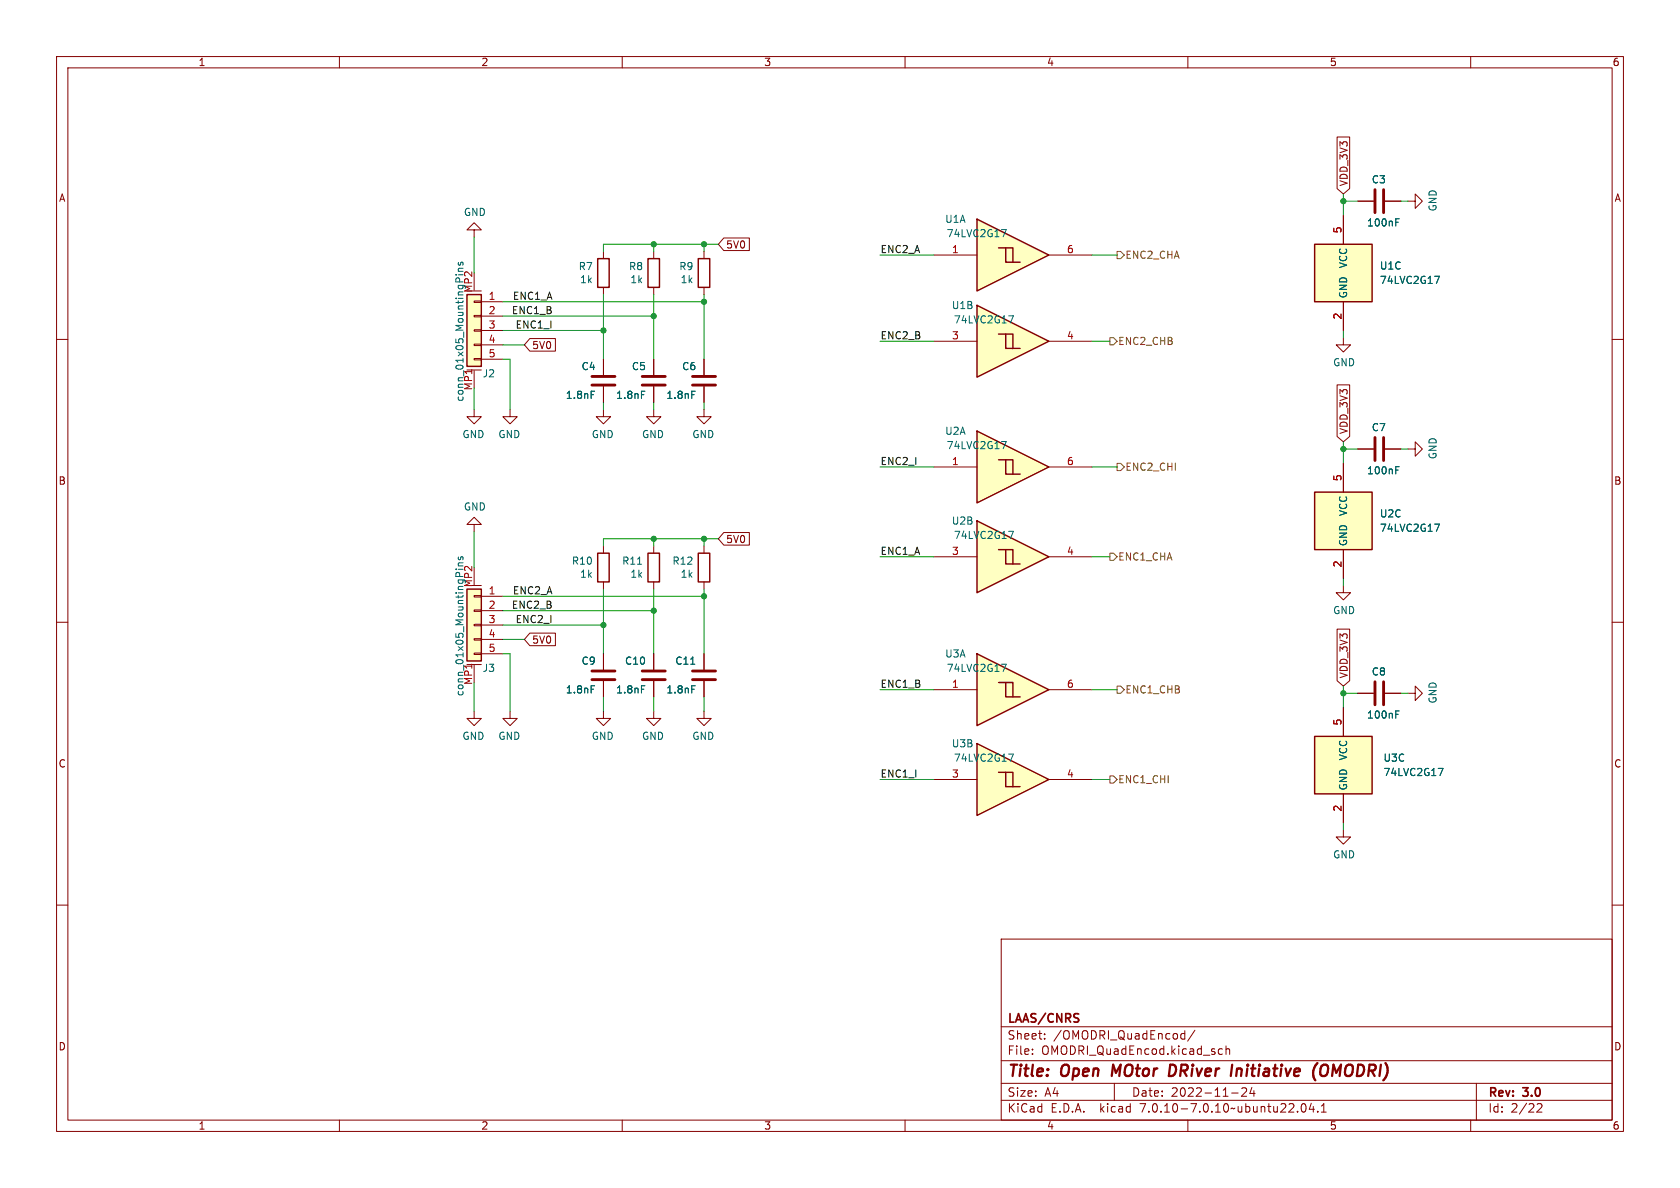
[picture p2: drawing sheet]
<svg xmlns="http://www.w3.org/2000/svg" width="297mm" height="210mm" viewBox="0 0 297 210" stroke-linecap="round" stroke-linejoin="round" font-family="sans-serif">
<g fill="none" stroke="#840000" stroke-width=".18">
<path d="M10 10h277v190h-277zM12 12h273v186h-273zM60 10v2M110 10v2M160 10v2M210 10v2M260 10v2M10 60h2M285 60h2M115.6 63.5v2.8M115.6 68.3v2.8M115.6 96.5v1.3"/>
<path d="M10 110h2M115.6 102.9v1.2M124.5 115.6v2.8M285 110h2M115.6 125.7v1.3h-1.3l1.3 1.3 1.2-1.3h-1.2M124.5 120.4v2.8M10 160h2M285 160h2M177 166h108v32h-108zM60 198v2M110 198v2M160 198v2"/>
<path d="M177 194.5h108M177 191.5h108M177 187.5h108M177 181.5h108M182.5 186.3v.1M182.5 185.5v.1M184.7 183.6v.1M184.7 182.8v.1M197 191.5v3M208.9 183.6h.6M208.9 182.8h.6M209.5 182.2v1.5"/>
<path d="M210 198v2M211.2 182.1l-1.2 2M216.1 185.5l-.4-.1-.3 .3v.4l.1 .2h.6M216.7 185.5l.3-.1 .3 .1 .1 .9M216.7 184.9v1.5M217.7 193.2h1.2M219.5 192.4l.6-.1 .2 .1 .1 .3-.9 1.1h.9M221.3 192.2l-.3 1.1h.9M221.7 192.8v1M229.4 196.5v.1M230.2 195.2l.2-.1a.81 .81 0 0 1 .6 .6 .81 .81 0 0 1-.3 .8l-.2 .1a.81 .81 0 0 1-.3-1.4zM231.8 195l-.3 1.1h.9"/>
<path d="M232.2 195.6v1M233 196.5v.1M233.6 196.6h.9M233.6 195.5l.4-.4v1.5M260 198v2M261 191.5v6.5M271.7 195.2l.6-.1 .2 .1 .1 .3-.9 1.1h.9"/>
</g>
<path d="M196.8 188.2l-.3 2M207.6 188.3l-.7-.1-.3 2h.5l.5-.3M218.7 188.9l-.2 1.3M219.3 188.9l-.6 .2M232.3 190.6l.2 .4M232.9 187.9l-.6 .9M234.6 188.3a.73 .73 0 0 0-1.1 .6l-.1 .6v.4l.2 .2a.71 .71 0 0 0 1-.2" fill="none" stroke="#840000" stroke-width=".4"/>
<path d="M113.5 68.1h4.1M113.5 66.5h4.1M122.4 118.6h4.1M122.4 120.1h4.1" fill="none" stroke="#840000" stroke-width=".51"/>
<path d="M113.4 69.2h.6M112.7 99.7h.7M122.1 117.4h.7M122.3 121.2h.6" fill="none" stroke="#006464" stroke-width=".18"/>
<path d="M114.6 97.8h2v5.1h-2z" fill="none" stroke="#840000" stroke-width=".25"/>
<g fill="#ffffc2">
<path d="M177.8 97.2h1.3v2.5z"/>
<path d="M172.7 92.1l12.7 6.3-12.7 6.4z"/>
<path d="M176.5 97.2l3.8 2.5h-2.5v-2.5z"/>
</g>
<path d="M172.7 92.1l12.7 6.3-12.7 6.4zM176.5 97.2h1.3v2.5h2.5M177.8 97.2h1.3v2.5" fill="none" stroke="#840000" stroke-width=".25"/>
<path d="M165.1 98.4h7.6M185.4 98.4h7.6" fill="none" stroke="#840000" stroke-width=".18"/>
<path d="M178.3 93.9h.9l-.6 1.3" fill="none" stroke="#006464" stroke-width=".18"/>
<g fill="#ffffc2">
<path d="M177.8 81.3h1.3v2.5z"/>
<path d="M172.7 76.2l12.7 6.4-12.7 6.3z"/>
<path d="M176.5 81.3l3.8 2.5h-2.5v-2.5z"/>
</g>
<path d="M232.4 43.2h10.2v10.1h-10.2zM172.7 76.2l12.7 6.4-12.7 6.3zM123.4 97.8h2.1v5.1h-2.1zM176.5 81.3h1.3v2.5h2.5M177.8 81.3h1.3v2.5" fill="none" stroke="#840000" stroke-width=".25"/>
<g fill="none" stroke="#840000" stroke-width=".18">
<path d="M237.5 38.1v5.1M248.9 35.6h1.3v-1.3l1.3 1.3-1.3 1.2v-1.2M237.5 53.3v5.1M106.7 72.4v1.3h-1.3l1.3 1.2 1.2-1.2h-1.2M106.7 63.5v2.8M106.7 68.3v2.8M115.6 72.4v1.3h-1.3l1.3 1.2 1.2-1.2h-1.2M124.5 72.4v1.3h-1.3l1.3 1.2 1.2-1.2h-1.2M124.5 63.5v2.8M124.5 68.3v2.8M124.5 96.5v1.3M165.1 82.6h7.6"/>
<path d="M185.4 82.6h7.6M124.5 102.9v1.2M124.5 125.7v1.3h-1.3l1.3 1.3 1.2-1.3h-1.2M240 122.6h2.8M244.9 122.6h2.7"/>
</g>
<path d="M253.6 48.8h.9l-.6 1.3M104.5 69.2h.6M122.3 69.2h.6M177 78h.9l-.6 1.3M246.8 126.3h.4M246.8 125.7h.6" fill="none" stroke="#006464" stroke-width=".18"/>
<path d="M232.4 43.2h10.2v10.1h-10.2z" fill="#ffffc2" stroke="#ffffc2" stroke-width=".18"/>
<path d="M104.6 68.1h4.1M104.6 66.5h4.1M122.4 68.1h4.1M122.4 66.5h4.1M243.1 120.5v4.1M244.6 120.5v4.1" fill="none" stroke="#840000" stroke-width=".51"/>
<g fill="#ffffc2">
<path d="M177.8 120.7h1.3v2.5z"/>
<path d="M172.7 115.6l12.7 6.3-12.7 6.4z"/>
<path d="M176.5 120.7l3.8 2.5h-2.5v-2.5z"/>
</g>
<path d="M172.7 115.6l12.7 6.3-12.7 6.4zM176.5 120.7h1.3v2.5h2.5M177.8 120.7h1.3v2.5" fill="none" stroke="#840000" stroke-width=".25"/>
<path d="M165.1 121.9h7.6M185.4 121.9h7.6" fill="none" stroke="#840000" stroke-width=".18"/>
<path d="M177 117.4h.9l-.6 1.3" fill="none" stroke="#006464" stroke-width=".18"/>
<g fill="#ffffc2">
<path d="M177.8 136.5h1.3v2.6z"/>
<path d="M172.7 131.4l12.7 6.4-12.7 6.3z"/>
<path d="M176.5 136.5l3.8 2.6h-2.5v-2.6z"/>
</g>
<path d="M232.4 87h10.2v10.2h-10.2zM172.7 131.4l12.7 6.4-12.7 6.3zM176.5 136.5h1.3v2.6h2.5M177.8 136.5h1.3v2.6" fill="none" stroke="#840000" stroke-width=".25"/>
<path d="M237.5 81.9v5.1M237.5 97.2v5M165.1 137.8h7.6M185.4 137.8h7.6" fill="none" stroke="#840000" stroke-width=".18"/>
<path d="M253.6 92.7h.9l-.6 1.2M178.3 133.3h.9l-.6 1.3" fill="none" stroke="#006464" stroke-width=".18"/>
<path d="M232.4 87h10.2v10.2h-10.2z" fill="#ffffc2" stroke="#ffffc2" stroke-width=".18"/>
<g fill="#ffffc2">
<path d="M177.8 59.1h1.3v2.5z"/>
<path d="M172.7 54l12.7 6.3-12.7 6.4z"/>
<path d="M176.5 59.1l3.8 2.5h-2.5v-2.5z"/>
</g>
<path d="M172.7 54l12.7 6.3-12.7 6.4zM176.5 59.1h1.3v2.5h2.5M177.8 59.1h1.3v2.5" fill="none" stroke="#840000" stroke-width=".25"/>
<path d="M165.1 60.3h7.6M185.4 60.3h7.6M237.5 103.5v1.3h1.3l-1.3 1.2-1.3-1.2h1.3" fill="none" stroke="#840000" stroke-width=".18"/>
<path d="M178.3 55.8h.9l-.6 1.3" fill="none" stroke="#006464" stroke-width=".18"/>
<g fill="#ffffc2">
<path d="M177.8 43.8h1.3v2.6z"/>
<path d="M172.7 38.7l12.7 6.4-12.7 6.3z"/>
<path d="M176.5 43.8l3.8 2.6h-2.5v-2.6z"/>
</g>
<path d="M172.7 38.7l12.7 6.4-12.7 6.3zM82.5 52.1h2.6v12.7h-2.6zM105.7 45.7h2v5.1h-2zM114.6 45.7h2v5.1h-2zM123.4 45.7h2.1v5.1h-2.1zM176.5 43.8h1.3v2.6h2.5M177.8 43.8h1.3v2.6M105.7 97.8h2v5.1h-2zM82.5 104.1h2.6v12.7h-2.6zM232.4 130.2h10.2v10.1h-10.2z" fill="none" stroke="#840000" stroke-width=".25"/>
<g fill="none" stroke="#840000" stroke-width=".18">
<path d="M236.4 24.2h2.2v9.1l-1.1 1-1.1-1zM237.5 38.1v5.1M240 35.6h2.8M244.9 35.6h2.7M82.5 51.4h2.6M83.8 58.3h1.3v.2h-1.3zM83.8 55.8h1.3v.2h-1.3zM83.8 53.2h1.3v.3h-1.3zM83.8 40.6h-1.3l1.3-1.2 1.3 1.2h-1.3v1.3M83.8 48.3v3M85.1 53.3h3.8M85.1 55.9h3.8"/>
<path d="M85.1 58.4h3.8M93.7 59.8h4.5v2.3h-4.5l-1-1.1zM106.7 44.5v1.2M106.7 50.8v1.3M115.6 44.5v1.2M115.6 50.8v1.3M124.5 44.5v1.2M124.5 50.8v1.3M128 42.1h4.5v2.2h-4.5l-1-1.1zM165.1 45.1h7.6M185.4 45.1h7.6M237.5 59.7v1.3h1.3l-1.3 1.2-1.3-1.2h1.3"/>
<path d="M237.5 53.3v5.1M82.5 65.4h2.6M83.8 63.4h1.3v.2h-1.3zM83.8 60.8h1.3v.3h-1.3zM83.8 72.4v1.3h-1.3l1.3 1.2 1.3-1.2h-1.3M83.8 65.5v3.1M85.1 61h3.8M85.1 63.5h3.8M90.2 72.4v1.3h-1.3l1.3 1.2 1.2-1.2h-1.2M106.7 63.5v2.8M106.7 68.3v2.8M115.6 63.5v2.8"/>
<path d="M115.6 68.3v2.8M124.5 63.5v2.8M124.5 68.3v2.8M236.4 68h2.2v9.2l-1.1 .9-1.1-.9zM240 79.4h2.8M244.9 79.4h2.7M248.9 79.4h1.3v-1.3l1.3 1.3-1.3 1.2v-1.2M83.8 92.7h-1.3l1.3-1.3 1.3 1.3h-1.3v1.3M106.7 96.5v1.3M128 94.1h4.5v2.3h-4.5l-1-1.1zM237.5 81.9v5.1M237.5 97.2v5"/>
<path d="M82.5 117.5h2.6M82.5 103.5h2.6M83.8 115.4h1.3v.3h-1.3zM83.8 112.9h1.3v.3h-1.3zM83.8 110.4h1.3v.2h-1.3zM83.8 107.8h1.3v.3h-1.3zM83.8 105.3h1.3v.2h-1.3zM83.8 100.3v3.1M83.8 117.6v3.1M85.1 105.4h3.8M85.1 108h3.8M85.1 110.5h3.8"/>
<path d="M85.1 113h3.8M85.1 115.6h3.8M93.7 111.9h4.5v2.2h-4.5l-1-1.1zM106.7 102.9v1.2M106.7 115.6v2.8M115.6 115.6v2.8M124.5 115.6v2.8M236.4 111.2h2.2v9.1l-1.1 1-1.1-1zM83.8 125.7v1.3h-1.3l1.3 1.3 1.3-1.3h-1.3M90.2 125.7v1.3h-1.3l1.3 1.3 1.2-1.3h-1.2M106.7 125.7v1.3h-1.3l1.3 1.3 1.2-1.3h-1.2M106.7 120.4v2.8"/>
<path d="M115.6 120.4v2.8M124.5 120.4v2.8M237.5 125.1v5.1M240 122.6h2.8M244.9 122.6h2.7M248.9 122.6h1.3v-1.3l1.3 1.3-1.3 1.2v-1.2M237.5 146.7v1.3h1.3l-1.3 1.2-1.3-1.2h1.3M237.5 140.3v5.1"/>
</g>
<g fill="none" stroke="#006464" stroke-width=".18">
<path d="M246.8 39.3h.4M246.8 38.7h.6M80.6 48.6h.1M80.7 49.2l.1-.1 .4 .1M81 48.6h.9M81 48h.9M81.1 46.4l-.1 .3 .2 .2 .2-.1 .1-.4h.3v.5M81.9 47.4l-.8 .1-.1 .3 .1 .2M177 40.6h.9l-.6 1.3M253.6 48.8h.9l-.6 1.3M104.5 69.2h.6M113.4 69.2h.6"/>
<path d="M122.3 69.2h.6M81.1 98.5l-.1 .3 .2 .1h.2l.1-.4h.3v.4M81.9 99.5l-.8 .1-.1 .3 .1 .1M246.8 83.1h.4M246.8 82.5h.6M253.6 92.7h.9l-.6 1.2M80.6 100.6h.1M80.7 101.3l.1-.1 .4 .1M81 100.6h.9M81 100h.9M122.1 117.4h.7M104.5 121.2h.6"/>
<path d="M113.4 121.2h.6M122.3 121.2h.6M246.8 126.3h.4M246.8 125.7h.6M254.3 135.8h.8l-.5 1.3"/>
</g>
<path d="M243.1 33.5v4.1M244.6 33.5v4.1M243.1 77.3v4.1M244.6 77.3v4.1M104.6 118.6h4.1M113.5 118.6h4.1M104.6 120.1h4.1M113.5 120.1h4.1" fill="none" stroke="#840000" stroke-width=".51"/>
<g fill="#ffffc2" stroke="#ffffc2" stroke-width=".18">
<path d="M232.4 130.2h10.2v10.1h-10.2z"/>
<path d="M82.5 52.1h2.6v12.7h-2.6z"/>
<path d="M82.5 104.1h2.6v12.7h-2.6z"/>
</g>
<path d="M196.2 59.7h.6l.7 .6-.7 .7h-.6zM197.5 44.5h.6l.7 .6-.7 .6h-.6zM196.2 97.8h.6l.7 .6-.7 .7h-.6zM197.5 81.9h.6l.7 .7-.7 .6h-.6zM196.2 137.2h.6l.7 .6-.7 .6h-.6zM197.5 121.3h.6l.7 .6-.7 .7h-.6z" fill="none" stroke="#725600" stroke-width=".18"/>
<g fill="none" stroke="#009600" stroke-width=".18">
<path d="M237.5 34.3v3.8M237.5 35.6h2.5M247.6 35.6h1.3M83.8 41.9v6.4M88.9 58.4h17.8M88.9 55.9h26.7M88.9 53.3h35.6M106.7 52.1v11.4M115.6 43.2v1.3M115.6 52.1v11.4M124.5 43.2v1.3M124.5 52.1v11.4"/>
<path d="M127 43.2h-20.3v1.3M155.6 45.1h9.5M193 45.1h4.5M237.5 58.4v1.3M83.8 68.6v3.8M88.9 61h3.8M88.9 63.5h1.3v8.9M106.7 71.1v1.3M115.6 71.1v1.3M124.5 71.1v1.3M155.6 60.3h9.5M193 60.3h3.2"/>
<path d="M237.5 78.1v3.8M237.5 79.4h2.5M247.6 79.4h1.3M83.8 94v6.3M115.6 95.3v1.2M124.5 95.3v1.2M127 95.3h-20.3v1.2M155.6 98.4h9.5M155.6 82.6h9.5M193 98.4h3.2M193 82.6h4.5M88.9 105.4h35.6"/>
<path d="M88.9 115.6h1.3v10.1M88.9 110.5h17.8M88.9 113h3.8M88.9 108h26.7M106.7 104.1v11.5M115.6 104.1v11.5M124.5 104.1v11.5M237.5 102.2v1.3M83.8 120.7v5M106.7 123.2v2.5M115.6 123.2v2.5M124.5 123.2v2.5"/>
<path d="M155.6 137.8h9.5M155.6 121.9h9.5M193 137.8h3.2M193 121.9h4.5M237.5 121.3v3.8M237.5 122.6h2.5M247.6 122.6h1.3M237.5 145.4v1.3"/>
</g>
<g fill="#009600" stroke="#009600" stroke-width=".18">
<circle cx="124.5" cy="53.3" r=".46"/>
<circle cx="115.6" cy="55.9" r=".46"/>
<circle cx="106.7" cy="58.4" r=".46"/>
<circle cx="115.6" cy="43.2" r=".46"/>
<circle cx="124.5" cy="43.2" r=".46"/>
<circle cx="124.5" cy="105.4" r=".46"/>
<circle cx="124.5" cy="95.3" r=".46"/>
<circle cx="106.7" cy="110.5" r=".46"/>
<circle cx="115.6" cy="108" r=".46"/>
<circle cx="115.6" cy="95.3" r=".46"/>
<circle cx="237.5" cy="79.4" r=".46"/>
<circle cx="237.5" cy="35.6" r=".46"/>
<circle cx="237.5" cy="122.6" r=".46"/>
</g>
<g font-size="2.8" fill="#840000">
<text x="178" y="190.9">Title:</text>
<text x="187.7" y="190.9">Open</text>
<text x="197.4" y="190.9">MOtor</text>
<text x="208.3" y="190.9">DRiver</text>
<text x="220.1" y="190.9">Initiative</text>
<text x="235.3" y="190.9">(OMODRI)</text>
</g>
<g font-size="2.1" fill="#840000">
<text x="178" y="184">Sheet:</text>
<text x="178" y="181.2">LAAS/CNRS</text>
<text x="186.2" y="184">/OMODRI_QuadEncod/</text>
<text x="178" y="186.7">File:</text>
<text x="184.1" y="186.7">OMODRI_QuadEncod.kicad_sch</text>
<text x="178" y="196.9">KiCad</text>
<text x="178" y="194.1">Size:</text>
<text x="184.7" y="194.1">A4</text>
<text x="185.7" y="196.9">E.D.A.</text>
<text x="194.6" y="196.9">kicad</text>
<text x="200" y="194.1">Date:</text>
<text x="201.8" y="196.9">7.0.10-7.0.10~ubuntu22.04.1</text>
<text x="207" y="194.1">2022-11-24</text>
<text x="263" y="194.3">Rev:</text>
<text x="263" y="196.9">Id:</text>
<text x="267.1" y="196.9">2/22</text>
<text x="269.4" y="194.3">3.0</text>
</g>
<g font-size="1.8" fill="#840000">
<text x="35" y="11.9">1</text>
<text x="85" y="11.9">2</text>
<text x="135" y="11.9">3</text>
<text x="185" y="11.9">4</text>
<text x="235" y="11.9">5</text>
<text x="285" y="11.9">6</text>
<text x="10.3" y="35.9">A</text>
<text x="238.4" y="33" transform="rotate(-90 238.4 33)">VDD_3V3</text>
<text x="285.3" y="35.9">A</text>
<text x="128.3" y="44.1">5V0</text>
<text x="94" y="61.9">5V0</text>
<text x="238.4" y="76.8" transform="rotate(-90 238.4 76.8)">VDD_3V3</text>
<text x="10.3" y="85.9">B</text>
<text x="285.3" y="85.9">B</text>
<text x="128.3" y="96.2">5V0</text>
<text x="94" y="114">5V0</text>
<text x="238.4" y="120" transform="rotate(-90 238.4 120)">VDD_3V3</text>
<text x="10.3" y="135.9">C</text>
<text x="285.3" y="135.9">C</text>
<text x="10.3" y="185.9">D</text>
<text x="285.3" y="185.9">D</text>
<text x="35" y="199.9">1</text>
<text x="85" y="199.9">2</text>
<text x="135" y="199.9">3</text>
<text x="185" y="199.9">4</text>
<text x="235" y="199.9">5</text>
<text x="285" y="199.9">6</text>
</g>
<g font-size="1.8" fill="#006464">
<text x="242.4" y="32.6">C3</text>
<text x="81.9" y="38.4">GND</text>
<text x="167" y="39.6">U1A</text>
<text x="241.6" y="40.2">100nF</text>
<text x="254.2" y="37.5" transform="rotate(-90 254.2 37.5)">GND</text>
<text x="102.2" y="48">R7</text>
<text x="111.1" y="48">R8</text>
<text x="120" y="48">R9</text>
<text x="167.3" y="42.1">74LVC2G17</text>
<text x="238.4" y="47.5" transform="rotate(-90 238.4 47.5)">VCC</text>
<text x="243.8" y="47.9">U1C</text>
<text x="83.6" y="51.9" transform="rotate(-90 83.6 51.9)">MP2</text>
<text x="102.5" y="50.3">1k</text>
<text x="111.3" y="50.3">1k</text>
<text x="120.2" y="50.3">1k</text>
<text x="238.4" y="52.8" transform="rotate(-90 238.4 52.8)">GND</text>
<text x="243.8" y="50.4">74LVC2G17</text>
<text x="168.2" y="54.8">U1B</text>
<text x="168.5" y="57.4">74LVC2G17</text>
<text x="102.7" y="65.6">C4</text>
<text x="111.6" y="65.6">C5</text>
<text x="120.5" y="65.6">C6</text>
<text x="235.6" y="64.9">GND</text>
<text x="82.1" y="71.1" transform="rotate(-90 82.1 71.1)">conn_01x05_MountingPins</text>
<text x="83.6" y="69.1" transform="rotate(-90 83.6 69.1)">MP1</text>
<text x="85.2" y="66.9">J2</text>
<text x="99.9" y="70.7">1.8nF</text>
<text x="108.8" y="70.7">1.8nF</text>
<text x="117.7" y="70.7">1.8nF</text>
<text x="81.7" y="77.6">GND</text>
<text x="88" y="77.6">GND</text>
<text x="104.5" y="77.6">GND</text>
<text x="113.4" y="77.6">GND</text>
<text x="122.3" y="77.6">GND</text>
<text x="167" y="77.1">U2A</text>
<text x="242.4" y="76.4">C7</text>
<text x="167.3" y="79.6">74LVC2G17</text>
<text x="254.2" y="81.3" transform="rotate(-90 254.2 81.3)">GND</text>
<text x="241.6" y="84">100nF</text>
<text x="81.9" y="90.4">GND</text>
<text x="168.2" y="92.9">U2B</text>
<text x="168.5" y="95.5">74LVC2G17</text>
<text x="238.4" y="91.3" transform="rotate(-90 238.4 91.3)">VCC</text>
<text x="243.8" y="91.7">U2C</text>
<text x="243.8" y="94.2">74LVC2G17</text>
<text x="101" y="100">R10</text>
<text x="109.9" y="100">R11</text>
<text x="118.8" y="100">R12</text>
<text x="238.4" y="96.6" transform="rotate(-90 238.4 96.6)">GND</text>
<text x="83.6" y="103.9" transform="rotate(-90 83.6 103.9)">MP2</text>
<text x="102.5" y="102.3">1k</text>
<text x="111.3" y="102.3">1k</text>
<text x="120.2" y="102.3">1k</text>
<text x="235.6" y="108.8">GND</text>
<text x="85.2" y="119">J3</text>
<text x="102.7" y="117.7">C9</text>
<text x="110.4" y="117.7">C10</text>
<text x="119.3" y="117.7">C11</text>
<text x="167" y="116.4">U3A</text>
<text x="167.3" y="119">74LVC2G17</text>
<text x="242.4" y="119.6">C8</text>
<text x="82.1" y="123.2" transform="rotate(-90 82.1 123.2)">conn_01x05_MountingPins</text>
<text x="83.6" y="121.2" transform="rotate(-90 83.6 121.2)">MP1</text>
<text x="99.9" y="122.8">1.8nF</text>
<text x="108.8" y="122.8">1.8nF</text>
<text x="117.7" y="122.8">1.8nF</text>
<text x="254.2" y="124.5" transform="rotate(-90 254.2 124.5)">GND</text>
<text x="81.7" y="131">GND</text>
<text x="88" y="131">GND</text>
<text x="104.5" y="131">GND</text>
<text x="113.4" y="131">GND</text>
<text x="122.3" y="131">GND</text>
<text x="241.6" y="127.2">100nF</text>
<text x="168.2" y="132.3">U3B</text>
<text x="168.5" y="134.8">74LVC2G17</text>
<text x="238.4" y="134.5" transform="rotate(-90 238.4 134.5)">VCC</text>
<text x="244.5" y="134.8">U3C</text>
<text x="244.5" y="137.4">74LVC2G17</text>
<text x="238.4" y="139.8" transform="rotate(-90 238.4 139.8)">GND</text>
<text x="235.6" y="151.9">GND</text>
</g>
<g font-size="1.8" fill="#a90000">
<text x="237.2" y="41.3" transform="rotate(-90 237.2 41.3)">5</text>
<text x="168.2" y="44.8">1</text>
<text x="188.5" y="44.8">6</text>
<text x="86.3" y="53.1">1</text>
<text x="86.3" y="55.6">2</text>
<text x="86.3" y="58.2">3</text>
<text x="237.2" y="56.6" transform="rotate(-90 237.2 56.6)">2</text>
<text x="86.3" y="60.7">4</text>
<text x="86.3" y="63.2">5</text>
<text x="168.2" y="60.1">3</text>
<text x="188.5" y="60.1">4</text>
<text x="168.2" y="82.3">1</text>
<text x="188.5" y="82.3">6</text>
<text x="237.2" y="85.2" transform="rotate(-90 237.2 85.2)">5</text>
<text x="168.2" y="98.2">3</text>
<text x="188.5" y="98.2">4</text>
<text x="237.2" y="100.4" transform="rotate(-90 237.2 100.4)">2</text>
<text x="86.3" y="105.2">1</text>
<text x="86.3" y="107.7">2</text>
<text x="86.3" y="110.2">3</text>
<text x="86.3" y="112.8">4</text>
<text x="86.3" y="115.3">5</text>
<text x="168.2" y="121.7">1</text>
<text x="188.5" y="121.7">6</text>
<text x="237.2" y="128.3" transform="rotate(-90 237.2 128.3)">5</text>
<text x="168.2" y="137.5">3</text>
<text x="188.5" y="137.5">4</text>
<text x="237.2" y="143.6" transform="rotate(-90 237.2 143.6)">2</text>
</g>
<g font-size="1.8" fill="#0f0f0f">
<text x="155.6" y="44.8">ENC2_A</text>
<text x="90.6" y="53.1">ENC1_A</text>
<text x="90.4" y="55.6">ENC1_B</text>
<text x="91.1" y="58.2">ENC1_I</text>
<text x="155.6" y="60.1">ENC2_B</text>
<text x="155.6" y="82.3">ENC2_I</text>
<text x="155.6" y="98.2">ENC1_A</text>
<text x="90.4" y="107.7">ENC2_B</text>
<text x="90.6" y="105.1">ENC2_A</text>
<text x="91.1" y="110.2">ENC2_I</text>
<text x="155.6" y="121.7">ENC1_B</text>
<text x="155.6" y="137.5">ENC1_I</text>
</g>
<g font-size="1.8" fill="#725600">
<text x="198.9" y="45.9">ENC2_CHA</text>
<text x="197.6" y="61.2">ENC2_CHB</text>
<text x="198.9" y="83.4">ENC2_CHI</text>
<text x="197.6" y="99.3">ENC1_CHA</text>
<text x="198.9" y="122.8">ENC1_CHB</text>
<text x="197.6" y="138.7">ENC1_CHI</text>
</g>
</svg>
